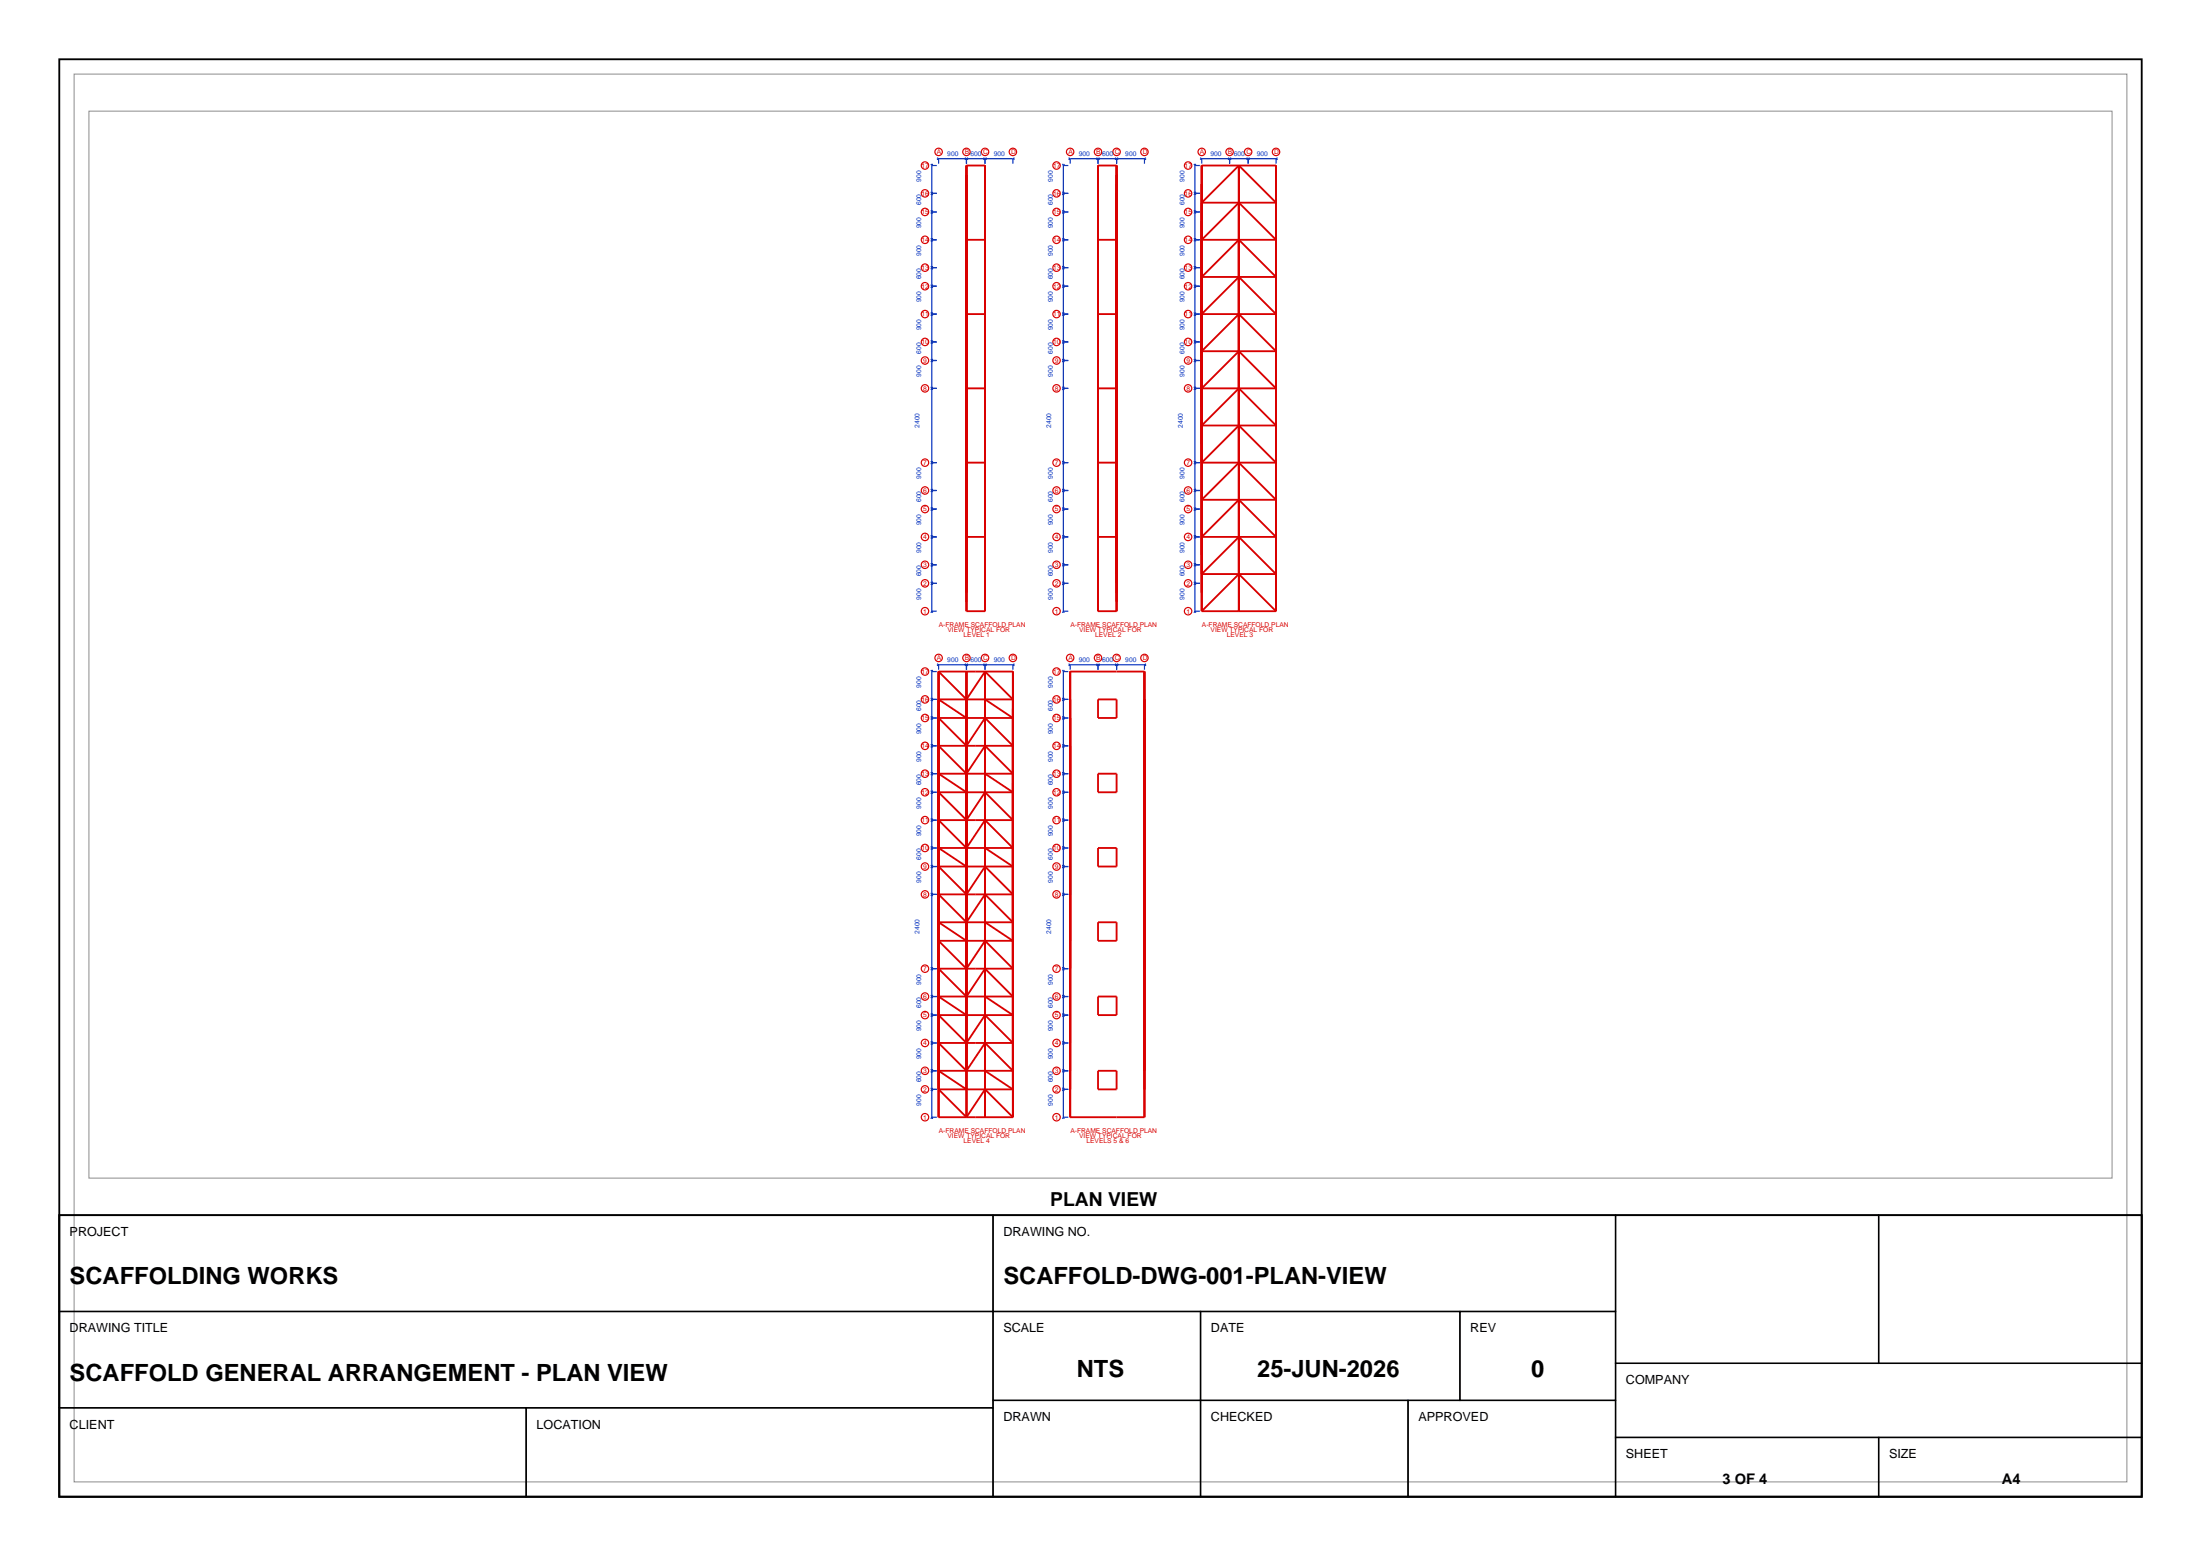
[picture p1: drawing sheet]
<svg xmlns="http://www.w3.org/2000/svg" width="297mm" height="210mm" viewBox="0 0 297 210" stroke-linecap="round" stroke-linejoin="round" font-family="sans-serif">
<path d="M8 8h281v194h-281zM8 164h281v38h-281z" fill="none" stroke="#000" stroke-width=".25"/>
<path d="M10 10h277v190h-277zM12 15h273v144h-273z" fill="none" stroke="#8c8c8c" stroke-width=".13"/>
<g fill="none" stroke="#d90000" stroke-width=".25">
<path d="M130.4 22.3h2.5v60.2h-2.5zM130.4 32.4h2.5M148.2 22.3h2.5v60.2h-2.5zM148.2 32.4h2.5M162.2 32.4l5-5 5 5zM167.2 22.3v60.2M167.2 22.3l5 5.1h-10zM167.2 32.4l5 5h-10zM130.4 42.4h2.5M130.4 52.4h2.5M148.2 42.4h2.5M148.2 52.4h2.5"/>
<path d="M162.2 42.4l5-5 5 5zM162.2 52.4l5-5 5 5zM162.2 57.4l5-5 5 5zM167.2 57.4l5 5h-10zM167.2 42.4l5 5h-10zM130.4 62.4h2.5M130.4 72.5h2.5M148.2 62.4h2.5M148.2 72.5h2.5M162.2 77.5l5-5 5 5zM167.2 67.5l5 5h-10zM167.2 62.4l5 5.1h-10z"/>
<path d="M126.7 90.6v60.2h10M126.7 90.6h10v60.2M126.7 90.6l3.7 3.8 2.5-3.8M130.4 90.6v60.2M132.9 90.6v60.2M132.9 94.4l3.8 2.5h-10l3.7 3.8 2.5-3.8 3.8 3.8h-10l3.7 3.7 2.5-3.7 3.8 3.7h-10l3.7 2.5M132.9 90.6l3.8 3.8h-10l3.7 2.5M144.4 90.6h10v60.2h-10zM148.2 94.4h2.5v2.5h-2.5zM162.2 82.5v-60.2h10v60.2M162.2 82.5h10M162.2 82.5l5-5 5 5"/>
<path d="M132.9 104.4l3.8 2.5h-10l3.7 3.8 2.5-3.8 3.8 3.8h-10l3.7 3.7 2.5-3.7 3.8 3.7h-10l3.7 2.5M132.9 114.4l3.8 2.5h-10l3.7 3.8 2.5-3.8 3.8 3.8h-10l3.7 3.8 2.5-3.8 3.8 3.8h-10l3.7 2.5M148.2 104.4h2.5v2.5h-2.5zM148.2 114.4h2.5v2.5h-2.5zM132.9 124.5l3.8 2.5h-10l3.7 3.7 2.5-3.7 3.8 3.7h-10l3.7 3.8 2.5-3.8 3.8 3.8h-10l3.7 2.5M132.9 134.5l3.8 2.5h-10l3.7 3.8 2.5-3.8 3.8 3.8h-10l3.7 3.7 2.5-3.7 3.8 3.7h-10l3.7 2.5M148.2 124.5h2.5v2.5h-2.5zM148.2 134.5h2.5v2.5h-2.5zM130.4 150.8l2.5-3.8 3.8 3.8M132.9 144.5l3.8 2.5h-10l3.7 3.8M148.2 144.5h2.5v2.5h-2.5z"/>
</g>
<g fill="none" stroke="#d90000" stroke-width=".16">
<circle cx="124.8" cy="28.6" r=".5"/>
<circle cx="124.8" cy="22.3" r=".5"/>
<circle cx="124.8" cy="38.6" r=".5"/>
<circle cx="124.8" cy="36.1" r=".5"/>
<circle cx="124.8" cy="32.4" r=".5"/>
<circle cx="124.8" cy="26.1" r=".5"/>
<circle cx="126.7" cy="20.5" r=".5"/>
<circle cx="130.4" cy="20.5" r=".5"/>
<circle cx="132.9" cy="20.5" r=".5"/>
<circle cx="136.7" cy="20.5" r=".5"/>
<circle cx="142.6" cy="28.6" r=".5"/>
<circle cx="142.6" cy="22.3" r=".5"/>
<circle cx="142.6" cy="38.6" r=".5"/>
<circle cx="142.6" cy="32.4" r=".5"/>
<circle cx="142.6" cy="36.1" r=".5"/>
<circle cx="142.6" cy="26.1" r=".5"/>
<circle cx="144.4" cy="20.5" r=".5"/>
<circle cx="148.2" cy="20.5" r=".5"/>
<circle cx="150.7" cy="20.5" r=".5"/>
<circle cx="154.4" cy="20.5" r=".5"/>
<circle cx="160.3" cy="28.6" r=".5"/>
<circle cx="160.3" cy="22.3" r=".5"/>
<circle cx="160.3" cy="38.6" r=".5"/>
<circle cx="160.3" cy="36.1" r=".5"/>
<circle cx="160.3" cy="32.4" r=".5"/>
<circle cx="160.3" cy="26.1" r=".5"/>
<circle cx="162.2" cy="20.5" r=".5"/>
<circle cx="165.9" cy="20.5" r=".5"/>
<circle cx="168.4" cy="20.5" r=".5"/>
<circle cx="172.2" cy="20.5" r=".5"/>
<circle cx="124.8" cy="48.7" r=".5"/>
<circle cx="124.8" cy="46.1" r=".5"/>
<circle cx="124.8" cy="42.4" r=".5"/>
<circle cx="124.8" cy="52.4" r=".5"/>
<circle cx="142.6" cy="48.7" r=".5"/>
<circle cx="142.6" cy="46.1" r=".5"/>
<circle cx="142.6" cy="42.4" r=".5"/>
<circle cx="142.6" cy="52.4" r=".5"/>
<circle cx="160.3" cy="48.7" r=".5"/>
<circle cx="160.3" cy="42.4" r=".5"/>
<circle cx="160.3" cy="52.4" r=".5"/>
<circle cx="160.3" cy="46.1" r=".5"/>
<circle cx="124.8" cy="66.2" r=".5"/>
<circle cx="124.8" cy="78.7" r=".5"/>
<circle cx="124.8" cy="76.2" r=".5"/>
<circle cx="124.8" cy="62.4" r=".5"/>
<circle cx="124.8" cy="68.7" r=".5"/>
<circle cx="124.8" cy="72.5" r=".5"/>
<circle cx="142.6" cy="66.2" r=".5"/>
<circle cx="142.6" cy="76.2" r=".5"/>
<circle cx="142.6" cy="78.7" r=".5"/>
<circle cx="142.6" cy="62.4" r=".5"/>
<circle cx="142.6" cy="72.5" r=".5"/>
<circle cx="142.6" cy="68.7" r=".5"/>
<circle cx="160.3" cy="66.2" r=".5"/>
<circle cx="160.3" cy="78.7" r=".5"/>
<circle cx="160.3" cy="76.2" r=".5"/>
<circle cx="160.3" cy="62.4" r=".5"/>
<circle cx="160.3" cy="68.7" r=".5"/>
<circle cx="160.3" cy="72.5" r=".5"/>
<circle cx="124.8" cy="90.6" r=".5"/>
<circle cx="124.8" cy="82.5" r=".5"/>
<circle cx="124.8" cy="96.9" r=".5"/>
<circle cx="124.8" cy="94.4" r=".5"/>
<circle cx="126.7" cy="88.8" r=".5"/>
<circle cx="130.4" cy="88.8" r=".5"/>
<circle cx="132.9" cy="88.8" r=".5"/>
<circle cx="136.7" cy="88.8" r=".5"/>
<circle cx="142.6" cy="90.6" r=".5"/>
<circle cx="142.6" cy="82.5" r=".5"/>
<circle cx="142.6" cy="94.4" r=".5"/>
<circle cx="142.6" cy="96.9" r=".5"/>
<circle cx="144.4" cy="88.8" r=".5"/>
<circle cx="148.2" cy="88.8" r=".5"/>
<circle cx="150.7" cy="88.8" r=".5"/>
<circle cx="154.4" cy="88.8" r=".5"/>
<circle cx="160.3" cy="82.5" r=".5"/>
<circle cx="124.8" cy="116.9" r=".5"/>
<circle cx="124.8" cy="100.7" r=".5"/>
<circle cx="124.8" cy="106.9" r=".5"/>
<circle cx="124.8" cy="110.7" r=".5"/>
<circle cx="124.8" cy="114.4" r=".5"/>
<circle cx="124.8" cy="104.4" r=".5"/>
<circle cx="142.6" cy="116.9" r=".5"/>
<circle cx="142.6" cy="100.7" r=".5"/>
<circle cx="142.6" cy="106.9" r=".5"/>
<circle cx="142.6" cy="114.4" r=".5"/>
<circle cx="142.6" cy="110.7" r=".5"/>
<circle cx="142.6" cy="104.4" r=".5"/>
<circle cx="124.8" cy="137" r=".5"/>
<circle cx="124.8" cy="120.7" r=".5"/>
<circle cx="124.8" cy="130.7" r=".5"/>
<circle cx="124.8" cy="134.5" r=".5"/>
<circle cx="142.6" cy="137" r=".5"/>
<circle cx="142.6" cy="120.7" r=".5"/>
<circle cx="142.6" cy="130.7" r=".5"/>
<circle cx="142.6" cy="134.5" r=".5"/>
<circle cx="124.8" cy="147" r=".5"/>
<circle cx="124.8" cy="144.5" r=".5"/>
<circle cx="124.8" cy="150.8" r=".5"/>
<circle cx="124.8" cy="140.8" r=".5"/>
<circle cx="142.6" cy="147" r=".5"/>
<circle cx="142.6" cy="144.5" r=".5"/>
<circle cx="142.6" cy="150.8" r=".5"/>
<circle cx="142.6" cy="140.8" r=".5"/>
</g>
<g fill="none" stroke="#002ebf" stroke-width=".16">
<path d="M125.6 38.4l.3 .4M125.6 35.9l.3 .4M125.6 32.1l.3 .5M125.6 28.4l.3 .4M125.6 25.9l.3 .4M125.6 22.1l.1 .2M125.7 22.3v60.2M125.7 38.6h.7M125.7 36.1h.7M125.7 32.4h.7M125.7 28.6h.7M125.7 26.1h.7"/>
<path d="M125.7 22.3h.7M125.9 38.4l-.3 .4M125.9 35.9l-.3 .4M125.9 32.1l-.3 .5M125.9 28.4l-.3 .4M125.9 25.9l-.3 .4M125.9 22.1l-.2 .2M126.4 21.3l.3 .1M126.7 21.4v.7M126.7 21.4h10M126.7 21.4l-.3 .1M130.2 21.3l.4 .2"/>
<path d="M130.4 21.4v.7M130.6 21.3l-.4 .2M132.7 21.3l.4 .2M132.9 21.4v.7M132.9 21.4l-.2 .1M133.1 21.3l-.2 .1M136.7 21.4v.7M136.7 21.4l.2 .1M136.9 21.3l-.2 .1M143.4 38.4l.2 .4M143.4 35.9l.2 .4M143.4 32.1l.2 .5"/>
<path d="M143.4 28.4l.2 .4M143.4 25.9l.2 .4M143.4 22.1l.1 .2M143.5 38.6h.7M143.5 36.1h.7M143.5 32.4h.7M143.5 28.6h.7M143.5 26.1h.7M143.5 22.3h.7M143.5 22.3v60.2M143.6 38.4l-.2 .4M143.6 35.9l-.2 .4"/>
<path d="M143.6 32.1l-.2 .5M143.6 28.4l-.2 .4M143.6 25.9l-.2 .4M143.6 22.1l-.1 .2M144.2 21.3l.2 .1M144.4 21.4h10M144.4 21.4v.7M144.4 21.4l-.2 .1M147.9 21.3l.5 .2M148.2 21.4v.7M148.4 21.3l-.5 .2M150.5 21.3l.4 .2"/>
<path d="M150.7 21.4v.7M150.9 21.3l-.4 .2M154.4 21.4v.7M154.4 21.4l.2 .1M154.6 21.3l-.2 .1M161.1 38.4l.3 .4M161.1 35.9l.3 .4M161.1 32.1l.3 .5M161.1 28.4l.3 .4M161.1 25.9l.3 .4M161.1 22.1l.1 .2M161.2 38.6h.7"/>
<path d="M161.2 36.1h.7M161.2 32.4h.7M161.2 28.6h.7M161.2 26.1h.7M161.2 22.3h.7M161.2 22.3v60.2M161.4 38.4l-.3 .4M161.4 35.9l-.3 .4M161.4 32.1l-.3 .5M161.4 28.4l-.3 .4M161.4 25.9l-.3 .4M161.4 22.1l-.2 .2"/>
<path d="M161.9 21.3l.3 .1M162.2 21.4h10M162.2 21.4v.7M162.2 21.4l-.3 .1M165.7 21.3l.4 .2M165.9 21.4v.7M165.9 21.4l-.2 .1M166.1 21.3l-.2 .1M168.2 21.3l.4 .2M168.4 21.4v.7M168.4 21.4l-.2 .1M168.6 21.3l-.2 .1"/>
<path d="M172.2 21.4v.7M172.2 21.4l.2 .1M172.4 21.3l-.2 .1M125.6 52.2l.3 .4M125.6 48.4l.3 .5M125.6 45.9l.3 .5M125.6 42.2l.3 .4M125.7 52.4h.7M125.7 48.7h.7M125.7 46.1h.7M125.7 42.4h.7M125.9 52.2l-.3 .4"/>
<path d="M125.9 48.4l-.3 .5M125.9 45.9l-.3 .5M125.9 42.2l-.3 .4M143.4 52.2l.2 .4M143.4 48.4l.2 .5M143.4 45.9l.2 .5M143.4 42.2l.2 .4M143.5 52.4h.7M143.5 48.7h.7M143.5 46.1h.7M143.5 42.4h.7M143.6 52.2l-.2 .4"/>
<path d="M143.6 48.4l-.2 .5M143.6 45.9l-.2 .5M143.6 42.2l-.2 .4M161.1 52.2l.3 .4M161.1 48.4l.3 .5M161.1 45.9l.3 .5M161.1 42.2l.3 .4M161.2 52.4h.7M161.2 48.7h.7M161.2 46.1h.7M161.2 42.4h.7M161.4 52.2l-.3 .4"/>
<path d="M161.4 48.4l-.3 .5M161.4 45.9l-.3 .5M161.4 42.2l-.3 .4M125.6 78.5l.3 .4M125.6 76l.3 .4M125.6 72.2l.3 .5M125.6 68.5l.3 .4M125.6 66l.3 .4M125.6 62.2l.3 .5M125.7 78.7h.7M125.7 76.2h.7M125.7 72.5h.7"/>
<path d="M125.7 68.7h.7M125.7 66.2h.7M125.7 62.4h.7M125.9 78.5l-.3 .4M125.9 76l-.3 .4M125.9 72.2l-.3 .5M125.9 68.5l-.3 .4M125.9 66l-.3 .4M125.9 62.2l-.3 .5M143.4 78.5l.2 .4M143.4 76l.2 .4M143.4 72.2l.2 .5"/>
<path d="M143.4 68.5l.2 .4M143.4 66l.2 .4M143.4 62.2l.2 .5M143.5 78.7h.7M143.5 76.2h.7M143.5 72.5h.7M143.5 68.7h.7M143.5 66.2h.7M143.5 62.4h.7M143.6 78.5l-.2 .4M143.6 76l-.2 .4M143.6 72.2l-.2 .5"/>
<path d="M143.6 68.5l-.2 .4M143.6 66l-.2 .4M143.6 62.2l-.2 .5M161.1 78.5l.3 .4M161.1 76l.3 .4M161.1 72.2l.3 .5M161.1 68.5l.3 .4M161.1 66l.3 .4M161.1 62.2l.3 .5M161.2 78.7h.7M161.2 76.2h.7M161.2 72.5h.7"/>
<path d="M161.2 68.7h.7M161.2 66.2h.7M161.2 62.4h.7M161.4 78.5l-.3 .4M161.4 76l-.3 .4M161.4 72.2l-.3 .5M161.4 68.5l-.3 .4M161.4 66l-.3 .4M161.4 62.2l-.3 .5M125.6 96.7l.3 .4M125.6 94.2l.3 .4M125.6 90.4l.1 .2"/>
<path d="M125.7 82.5h.7M125.7 90.6v60.2M125.7 82.5l-.1 .2M125.7 82.5l.2 .2M125.7 96.9h.7M125.7 94.4h.7M125.7 90.6h.7M125.9 96.7l-.3 .4M125.9 94.2l-.3 .4M125.9 90.4l-.2 .2M126.4 89.6l.3 .1M126.7 89.7v.7"/>
<path d="M126.7 89.7h10M126.7 89.7l-.3 .1M130.2 89.6l.4 .2M130.4 89.7v.7M130.4 89.7l-.2 .1M130.6 89.6l-.2 .1M132.7 89.6l.4 .2M132.9 89.7v.7M133.1 89.6l-.4 .2M136.7 89.7v.7M136.7 89.7l.2 .1M136.9 89.6l-.2 .1"/>
<path d="M143.4 96.7l.2 .4M143.4 94.2l.2 .4M143.4 90.4l.1 .2M143.5 82.5h.7M143.5 90.6v60.2M143.5 82.5l-.1 .2M143.5 82.5l.1 .2M143.5 96.9h.7M143.5 94.4h.7M143.5 90.6h.7M143.6 96.7l-.2 .4M143.6 94.2l-.2 .4"/>
<path d="M143.6 90.4l-.1 .2M144.2 89.6l.2 .1M144.4 89.7v.7M144.4 89.7h10M144.4 89.7l-.2 .1M147.9 89.6l.5 .2M148.2 89.7v.7M148.2 89.7l-.3 .1M148.4 89.6l-.2 .1M150.5 89.6l.4 .2M150.7 89.7v.7M150.7 89.7l-.2 .1"/>
<path d="M150.9 89.6l-.2 .1M154.4 89.7v.7M154.4 89.7l.2 .1M154.6 89.6l-.2 .1M161.2 82.5h.7M161.2 82.5l-.1 .2M161.2 82.5l.2 .2M125.6 116.7l.3 .5M125.6 114.2l.3 .5M125.6 110.5l.3 .4M125.6 106.7l.3 .4M125.6 104.2l.3 .4"/>
<path d="M125.6 100.4l.3 .5M125.7 116.9h.7M125.7 114.4h.7M125.7 110.7h.7M125.7 106.9h.7M125.7 104.4h.7M125.7 100.7h.7M125.9 116.7l-.3 .5M125.9 114.2l-.3 .5M125.9 110.5l-.3 .4M125.9 106.7l-.3 .4M125.9 104.2l-.3 .4"/>
<path d="M125.9 100.4l-.3 .5M143.4 116.7l.2 .5M143.4 114.2l.2 .5M143.4 110.5l.2 .4M143.4 106.7l.2 .4M143.4 104.2l.2 .4M143.4 100.4l.2 .5M143.5 116.9h.7M143.5 114.4h.7M143.5 110.7h.7M143.5 106.9h.7M143.5 104.4h.7"/>
<path d="M143.5 100.7h.7M143.6 116.7l-.2 .5M143.6 114.2l-.2 .5M143.6 110.5l-.2 .4M143.6 106.7l-.2 .4M143.6 104.2l-.2 .4M143.6 100.4l-.2 .5M125.6 136.8l.3 .4M125.6 134.3l.3 .4M125.6 130.5l.3 .5M125.6 120.5l.3 .4M125.7 137h.7"/>
<path d="M125.7 134.5h.7M125.7 130.7h.7M125.7 120.7h.7M125.9 136.8l-.3 .4M125.9 134.3l-.3 .4M125.9 130.5l-.3 .5M125.9 120.5l-.3 .4M143.4 136.8l.2 .4M143.4 134.3l.2 .4M143.4 130.5l.2 .5M143.4 120.5l.2 .4M143.5 137h.7"/>
<path d="M143.5 134.5h.7M143.5 130.7h.7M143.5 120.7h.7M143.6 136.8l-.2 .4M143.6 134.3l-.2 .4M143.6 130.5l-.2 .5M143.6 120.5l-.2 .4M125.6 146.8l.3 .4M125.6 144.3l.3 .4M125.6 140.5l.3 .5M125.7 150.8h.7M125.7 147h.7"/>
<path d="M125.7 150.8l-.1 .2M125.7 150.8l.2 .2M125.7 144.5h.7M125.7 140.8h.7M125.9 146.8l-.3 .4M125.9 144.3l-.3 .4M125.9 140.5l-.3 .5M143.4 146.8l.2 .4M143.4 144.3l.2 .4M143.4 140.5l.2 .5M143.5 150.8h.7M143.5 147h.7"/>
<path d="M143.5 144.5h.7M143.5 140.8h.7M143.5 150.8l-.1 .2M143.5 150.8l.1 .2M143.6 146.8l-.2 .4M143.6 144.3l-.2 .4M143.6 140.5l-.2 .5"/>
</g>
<g fill="none" stroke="#000" stroke-width=".18">
<path d="M8 164h126v13h-126zM8 177h126v13h-126zM134 164h84v13h-84zM134 177h28v12h-28zM162 177h35v12h-35zM197 177h21v12h-21zM218 164h35.5v20h-35.5zM253.5 164h35.5v20h-35.5zM8 190h63v12h-63zM71 190h63v12h-63zM134 189h28v13h-28zM162 189h28v13h-28z"/>
<path d="M190 189h28v13h-28zM218 184h71v10h-71zM218 194h35.5v8h-35.5zM253.5 194h35.5v8h-35.5z"/>
</g>
<g font-size="3.2">
<text x="9.4" y="173.3">SCAFFOLDING WORKS</text>
<text x="135.4" y="173.3">SCAFFOLD-DWG-001-PLAN-VIEW</text>
<text x="145.3" y="185.8">NTS</text>
<text x="169.6" y="185.8">25-JUN-2026</text>
<text x="206.6" y="185.8">0</text>
<text x="9.4" y="186.3">SCAFFOLD GENERAL ARRANGEMENT - PLAN VIEW</text>
</g>
<text font-size="2.6" x="141.7" y="162.8">PLAN VIEW</text>
<g font-size="2">
<text x="232.4" y="200.2">3 OF 4</text>
<text x="270.1" y="200.2">A4</text>
</g>
<g font-size="1.7">
<text x="9.4" y="166.8">PROJECT</text>
<text x="135.4" y="166.8">DRAWING NO.</text>
<text x="9.4" y="179.8">DRAWING TITLE</text>
<text x="135.4" y="179.8">SCALE</text>
<text x="163.4" y="179.8">DATE</text>
<text x="198.4" y="179.8">REV</text>
<text x="135.4" y="191.8">DRAWN</text>
<text x="163.4" y="191.8">CHECKED</text>
<text x="191.4" y="191.8">APPROVED</text>
<text x="219.4" y="186.8">COMPANY</text>
<text x="9.4" y="192.8">CLIENT</text>
<text x="72.4" y="192.8">LOCATION</text>
<text x="219.4" y="196.8">SHEET</text>
<text x="254.9" y="196.8">SIZE</text>
</g>
<g font-size=".9" fill="#d90000">
<text x="124.3" y="22.7">17</text>
<text x="126.4" y="20.8">A</text>
<text x="130.2" y="20.8">B 600 C</text>
<text x="136.4" y="20.8">D</text>
<text x="142.1" y="22.7">17</text>
<text x="144.2" y="20.8">A</text>
<text x="147.9" y="20.8">B 600 C</text>
<text x="154.2" y="20.8">D</text>
<text x="159.9" y="22.7">17</text>
<text x="161.9" y="20.8">A</text>
<text x="165.7" y="20.8">B 600 C</text>
<text x="171.9" y="20.8">D</text>
<text x="124.3" y="28.9">15</text>
<text x="124.3" y="26.4">16</text>
<text x="142.1" y="28.9">15</text>
<text x="142.1" y="26.4">16</text>
<text x="159.9" y="28.9">15</text>
<text x="159.9" y="26.4">16</text>
<text x="124.3" y="32.7">14</text>
<text x="142.1" y="32.7">14</text>
<text x="159.9" y="32.7">14</text>
<text x="124.3" y="38.9">12</text>
<text x="124.3" y="36.4">13</text>
<text x="142.1" y="38.9">12</text>
<text x="142.1" y="36.4">13</text>
<text x="159.9" y="38.9">12</text>
<text x="159.9" y="36.4">13</text>
<text x="124.3" y="46.5">10</text>
<text x="124.3" y="42.7">11</text>
<text x="142.1" y="46.5">10</text>
<text x="142.1" y="42.7">11</text>
<text x="159.9" y="46.5">10</text>
<text x="159.9" y="42.7">11</text>
<text x="124.6" y="52.7">8</text>
<text x="124.6" y="49">9</text>
<text x="142.3" y="52.7">8</text>
<text x="142.3" y="49">9</text>
<text x="160.1" y="52.7">8</text>
<text x="160.1" y="49">9</text>
<text x="124.6" y="62.8">7</text>
<text x="142.3" y="62.8">7</text>
<text x="160.1" y="62.8">7</text>
<text x="124.6" y="69">5</text>
<text x="124.6" y="66.5">6</text>
<text x="142.3" y="69">5</text>
<text x="142.3" y="66.5">6</text>
<text x="160.1" y="69">5</text>
<text x="160.1" y="66.5">6</text>
<text x="124.6" y="76.5">3</text>
<text x="124.6" y="72.8">4</text>
<text x="142.3" y="76.5">3</text>
<text x="142.3" y="72.8">4</text>
<text x="160.1" y="76.5">3</text>
<text x="160.1" y="72.8">4</text>
<text x="124.6" y="82.8">1</text>
<text x="124.6" y="79">2</text>
<text x="142.3" y="82.8">1</text>
<text x="142.3" y="79">2</text>
<text x="160.1" y="82.8">1</text>
<text x="160.1" y="79">2</text>
<text x="126.4" y="89.1">A</text>
<text x="126.7" y="84.7">A-FRAME SCAFFOLD PLAN</text>
<text x="127.9" y="85.4">VIEW TYPICAL FOR</text>
<text x="130" y="86">LEVEL 1</text>
<text x="130.2" y="89.1">B 600 C</text>
<text x="136.4" y="89.1">D</text>
<text x="144.2" y="89.1">A</text>
<text x="144.4" y="84.7">A-FRAME SCAFFOLD PLAN</text>
<text x="145.6" y="85.4">VIEW TYPICAL FOR</text>
<text x="147.8" y="86">LEVEL 2</text>
<text x="147.9" y="89.1">B 600 C</text>
<text x="154.2" y="89.1">D</text>
<text x="162.2" y="84.7">A-FRAME SCAFFOLD PLAN</text>
<text x="163.4" y="85.4">VIEW TYPICAL FOR</text>
<text x="165.5" y="86">LEVEL 3</text>
<text x="124.3" y="94.7">16</text>
<text x="124.3" y="90.9">17</text>
<text x="142.1" y="94.7">16</text>
<text x="142.1" y="90.9">17</text>
<text x="124.3" y="101">14</text>
<text x="124.3" y="97.2">15</text>
<text x="142.1" y="101">14</text>
<text x="142.1" y="97.2">15</text>
<text x="124.3" y="107.2">12</text>
<text x="124.3" y="104.7">13</text>
<text x="142.1" y="107.2">12</text>
<text x="142.1" y="104.7">13</text>
<text x="124.3" y="111">11</text>
<text x="142.1" y="111">11</text>
<text x="124.3" y="114.8">10</text>
<text x="124.6" y="117.3">9</text>
<text x="142.1" y="114.8">10</text>
<text x="142.3" y="117.3">9</text>
<text x="124.6" y="121">8</text>
<text x="142.3" y="121">8</text>
<text x="124.6" y="131">7</text>
<text x="142.3" y="131">7</text>
<text x="124.6" y="137.3">5</text>
<text x="124.6" y="134.8">6</text>
<text x="142.3" y="137.3">5</text>
<text x="142.3" y="134.8">6</text>
<text x="124.6" y="141.1">4</text>
<text x="142.3" y="141.1">4</text>
<text x="124.6" y="147.3">2</text>
<text x="124.6" y="144.8">3</text>
<text x="142.3" y="147.3">2</text>
<text x="142.3" y="144.8">3</text>
<text x="124.6" y="151.1">1</text>
<text x="126.7" y="153">A-FRAME SCAFFOLD PLAN</text>
<text x="127.9" y="153.6">VIEW TYPICAL FOR</text>
<text x="130" y="154.3">LEVEL 4</text>
<text x="142.3" y="151.1">1</text>
<text x="144.4" y="153">A-FRAME SCAFFOLD PLAN</text>
<text x="145.6" y="153.6">VIEW TYPICAL FOR</text>
<text x="146.6" y="154.3">LEVELS 5 &amp; 6</text>
</g>
<g font-size=".9" fill="#002ebf">
<text x="127.8" y="21">900</text>
<text x="134.1" y="21">900</text>
<text x="145.6" y="21">900</text>
<text x="151.8" y="21">900</text>
<text x="163.3" y="21">900</text>
<text x="169.6" y="21">900</text>
<text x="124.3" y="27.7" transform="rotate(-90 124.3 27.7)">600</text>
<text x="124.3" y="24.5" transform="rotate(-90 124.3 24.5)">900</text>
<text x="142.1" y="27.7" transform="rotate(-90 142.1 27.7)">600</text>
<text x="142.1" y="24.5" transform="rotate(-90 142.1 24.5)">900</text>
<text x="159.8" y="27.7" transform="rotate(-90 159.8 27.7)">600</text>
<text x="159.8" y="24.5" transform="rotate(-90 159.8 24.5)">900</text>
<text x="124.3" y="34.6" transform="rotate(-90 124.3 34.6)">900</text>
<text x="124.3" y="30.8" transform="rotate(-90 124.3 30.8)">900</text>
<text x="142.1" y="34.6" transform="rotate(-90 142.1 34.6)">900</text>
<text x="142.1" y="30.8" transform="rotate(-90 142.1 30.8)">900</text>
<text x="159.8" y="34.6" transform="rotate(-90 159.8 34.6)">900</text>
<text x="159.8" y="30.8" transform="rotate(-90 159.8 30.8)">900</text>
<text x="124.3" y="40.8" transform="rotate(-90 124.3 40.8)">900</text>
<text x="124.3" y="37.7" transform="rotate(-90 124.3 37.7)">600</text>
<text x="142.1" y="40.8" transform="rotate(-90 142.1 40.8)">900</text>
<text x="142.1" y="37.7" transform="rotate(-90 142.1 37.7)">600</text>
<text x="159.8" y="40.8" transform="rotate(-90 159.8 40.8)">900</text>
<text x="159.8" y="37.7" transform="rotate(-90 159.8 37.7)">600</text>
<text x="124.3" y="47.7" transform="rotate(-90 124.3 47.7)">600</text>
<text x="124.3" y="44.6" transform="rotate(-90 124.3 44.6)">900</text>
<text x="142.1" y="47.7" transform="rotate(-90 142.1 47.7)">600</text>
<text x="142.1" y="44.6" transform="rotate(-90 142.1 44.6)">900</text>
<text x="159.8" y="47.7" transform="rotate(-90 159.8 47.7)">600</text>
<text x="159.8" y="44.6" transform="rotate(-90 159.8 44.6)">900</text>
<text x="124.3" y="50.8" transform="rotate(-90 124.3 50.8)">900</text>
<text x="142.1" y="50.8" transform="rotate(-90 142.1 50.8)">900</text>
<text x="159.8" y="50.8" transform="rotate(-90 159.8 50.8)">900</text>
<text x="124.1" y="57.7" transform="rotate(-90 124.1 57.7)">2400</text>
<text x="141.8" y="57.7" transform="rotate(-90 141.8 57.7)">2400</text>
<text x="159.6" y="57.7" transform="rotate(-90 159.6 57.7)">2400</text>
<text x="124.3" y="64.6" transform="rotate(-90 124.3 64.6)">900</text>
<text x="142.1" y="64.6" transform="rotate(-90 142.1 64.6)">900</text>
<text x="159.8" y="64.6" transform="rotate(-90 159.8 64.6)">900</text>
<text x="124.3" y="70.9" transform="rotate(-90 124.3 70.9)">900</text>
<text x="124.3" y="67.8" transform="rotate(-90 124.3 67.8)">600</text>
<text x="142.1" y="70.9" transform="rotate(-90 142.1 70.9)">900</text>
<text x="142.1" y="67.8" transform="rotate(-90 142.1 67.8)">600</text>
<text x="159.8" y="70.9" transform="rotate(-90 159.8 70.9)">900</text>
<text x="159.8" y="67.8" transform="rotate(-90 159.8 67.8)">600</text>
<text x="124.3" y="77.8" transform="rotate(-90 124.3 77.8)">600</text>
<text x="124.3" y="74.7" transform="rotate(-90 124.3 74.7)">900</text>
<text x="142.1" y="77.8" transform="rotate(-90 142.1 77.8)">600</text>
<text x="142.1" y="74.7" transform="rotate(-90 142.1 74.7)">900</text>
<text x="159.8" y="77.8" transform="rotate(-90 159.8 77.8)">600</text>
<text x="159.8" y="74.7" transform="rotate(-90 159.8 74.7)">900</text>
<text x="124.3" y="80.9" transform="rotate(-90 124.3 80.9)">900</text>
<text x="142.1" y="80.9" transform="rotate(-90 142.1 80.9)">900</text>
<text x="159.8" y="80.9" transform="rotate(-90 159.8 80.9)">900</text>
<text x="127.8" y="89.3">900</text>
<text x="134.1" y="89.3">900</text>
<text x="145.6" y="89.3">900</text>
<text x="151.8" y="89.3">900</text>
<text x="124.3" y="96" transform="rotate(-90 124.3 96)">600</text>
<text x="124.3" y="92.8" transform="rotate(-90 124.3 92.8)">900</text>
<text x="142.1" y="96" transform="rotate(-90 142.1 96)">600</text>
<text x="142.1" y="92.8" transform="rotate(-90 142.1 92.8)">900</text>
<text x="124.3" y="99.1" transform="rotate(-90 124.3 99.1)">900</text>
<text x="142.1" y="99.1" transform="rotate(-90 142.1 99.1)">900</text>
<text x="124.3" y="106" transform="rotate(-90 124.3 106)">600</text>
<text x="124.3" y="102.9" transform="rotate(-90 124.3 102.9)">900</text>
<text x="142.1" y="106" transform="rotate(-90 142.1 106)">600</text>
<text x="142.1" y="102.9" transform="rotate(-90 142.1 102.9)">900</text>
<text x="124.3" y="112.9" transform="rotate(-90 124.3 112.9)">900</text>
<text x="124.3" y="109.1" transform="rotate(-90 124.3 109.1)">900</text>
<text x="142.1" y="112.9" transform="rotate(-90 142.1 112.9)">900</text>
<text x="142.1" y="109.1" transform="rotate(-90 142.1 109.1)">900</text>
<text x="124.3" y="119.1" transform="rotate(-90 124.3 119.1)">900</text>
<text x="124.3" y="116" transform="rotate(-90 124.3 116)">600</text>
<text x="142.1" y="119.1" transform="rotate(-90 142.1 119.1)">900</text>
<text x="142.1" y="116" transform="rotate(-90 142.1 116)">600</text>
<text x="124.1" y="126" transform="rotate(-90 124.1 126)">2400</text>
<text x="141.8" y="126" transform="rotate(-90 141.8 126)">2400</text>
<text x="124.3" y="136.1" transform="rotate(-90 124.3 136.1)">600</text>
<text x="124.3" y="132.9" transform="rotate(-90 124.3 132.9)">900</text>
<text x="142.1" y="136.1" transform="rotate(-90 142.1 136.1)">600</text>
<text x="142.1" y="132.9" transform="rotate(-90 142.1 132.9)">900</text>
<text x="124.3" y="143" transform="rotate(-90 124.3 143)">900</text>
<text x="124.3" y="139.2" transform="rotate(-90 124.3 139.2)">900</text>
<text x="142.1" y="143" transform="rotate(-90 142.1 143)">900</text>
<text x="142.1" y="139.2" transform="rotate(-90 142.1 139.2)">900</text>
<text x="124.3" y="149.2" transform="rotate(-90 124.3 149.2)">900</text>
<text x="124.3" y="146.1" transform="rotate(-90 124.3 146.1)">600</text>
<text x="142.1" y="149.2" transform="rotate(-90 142.1 149.2)">900</text>
<text x="142.1" y="146.1" transform="rotate(-90 142.1 146.1)">600</text>
</g>
</svg>
